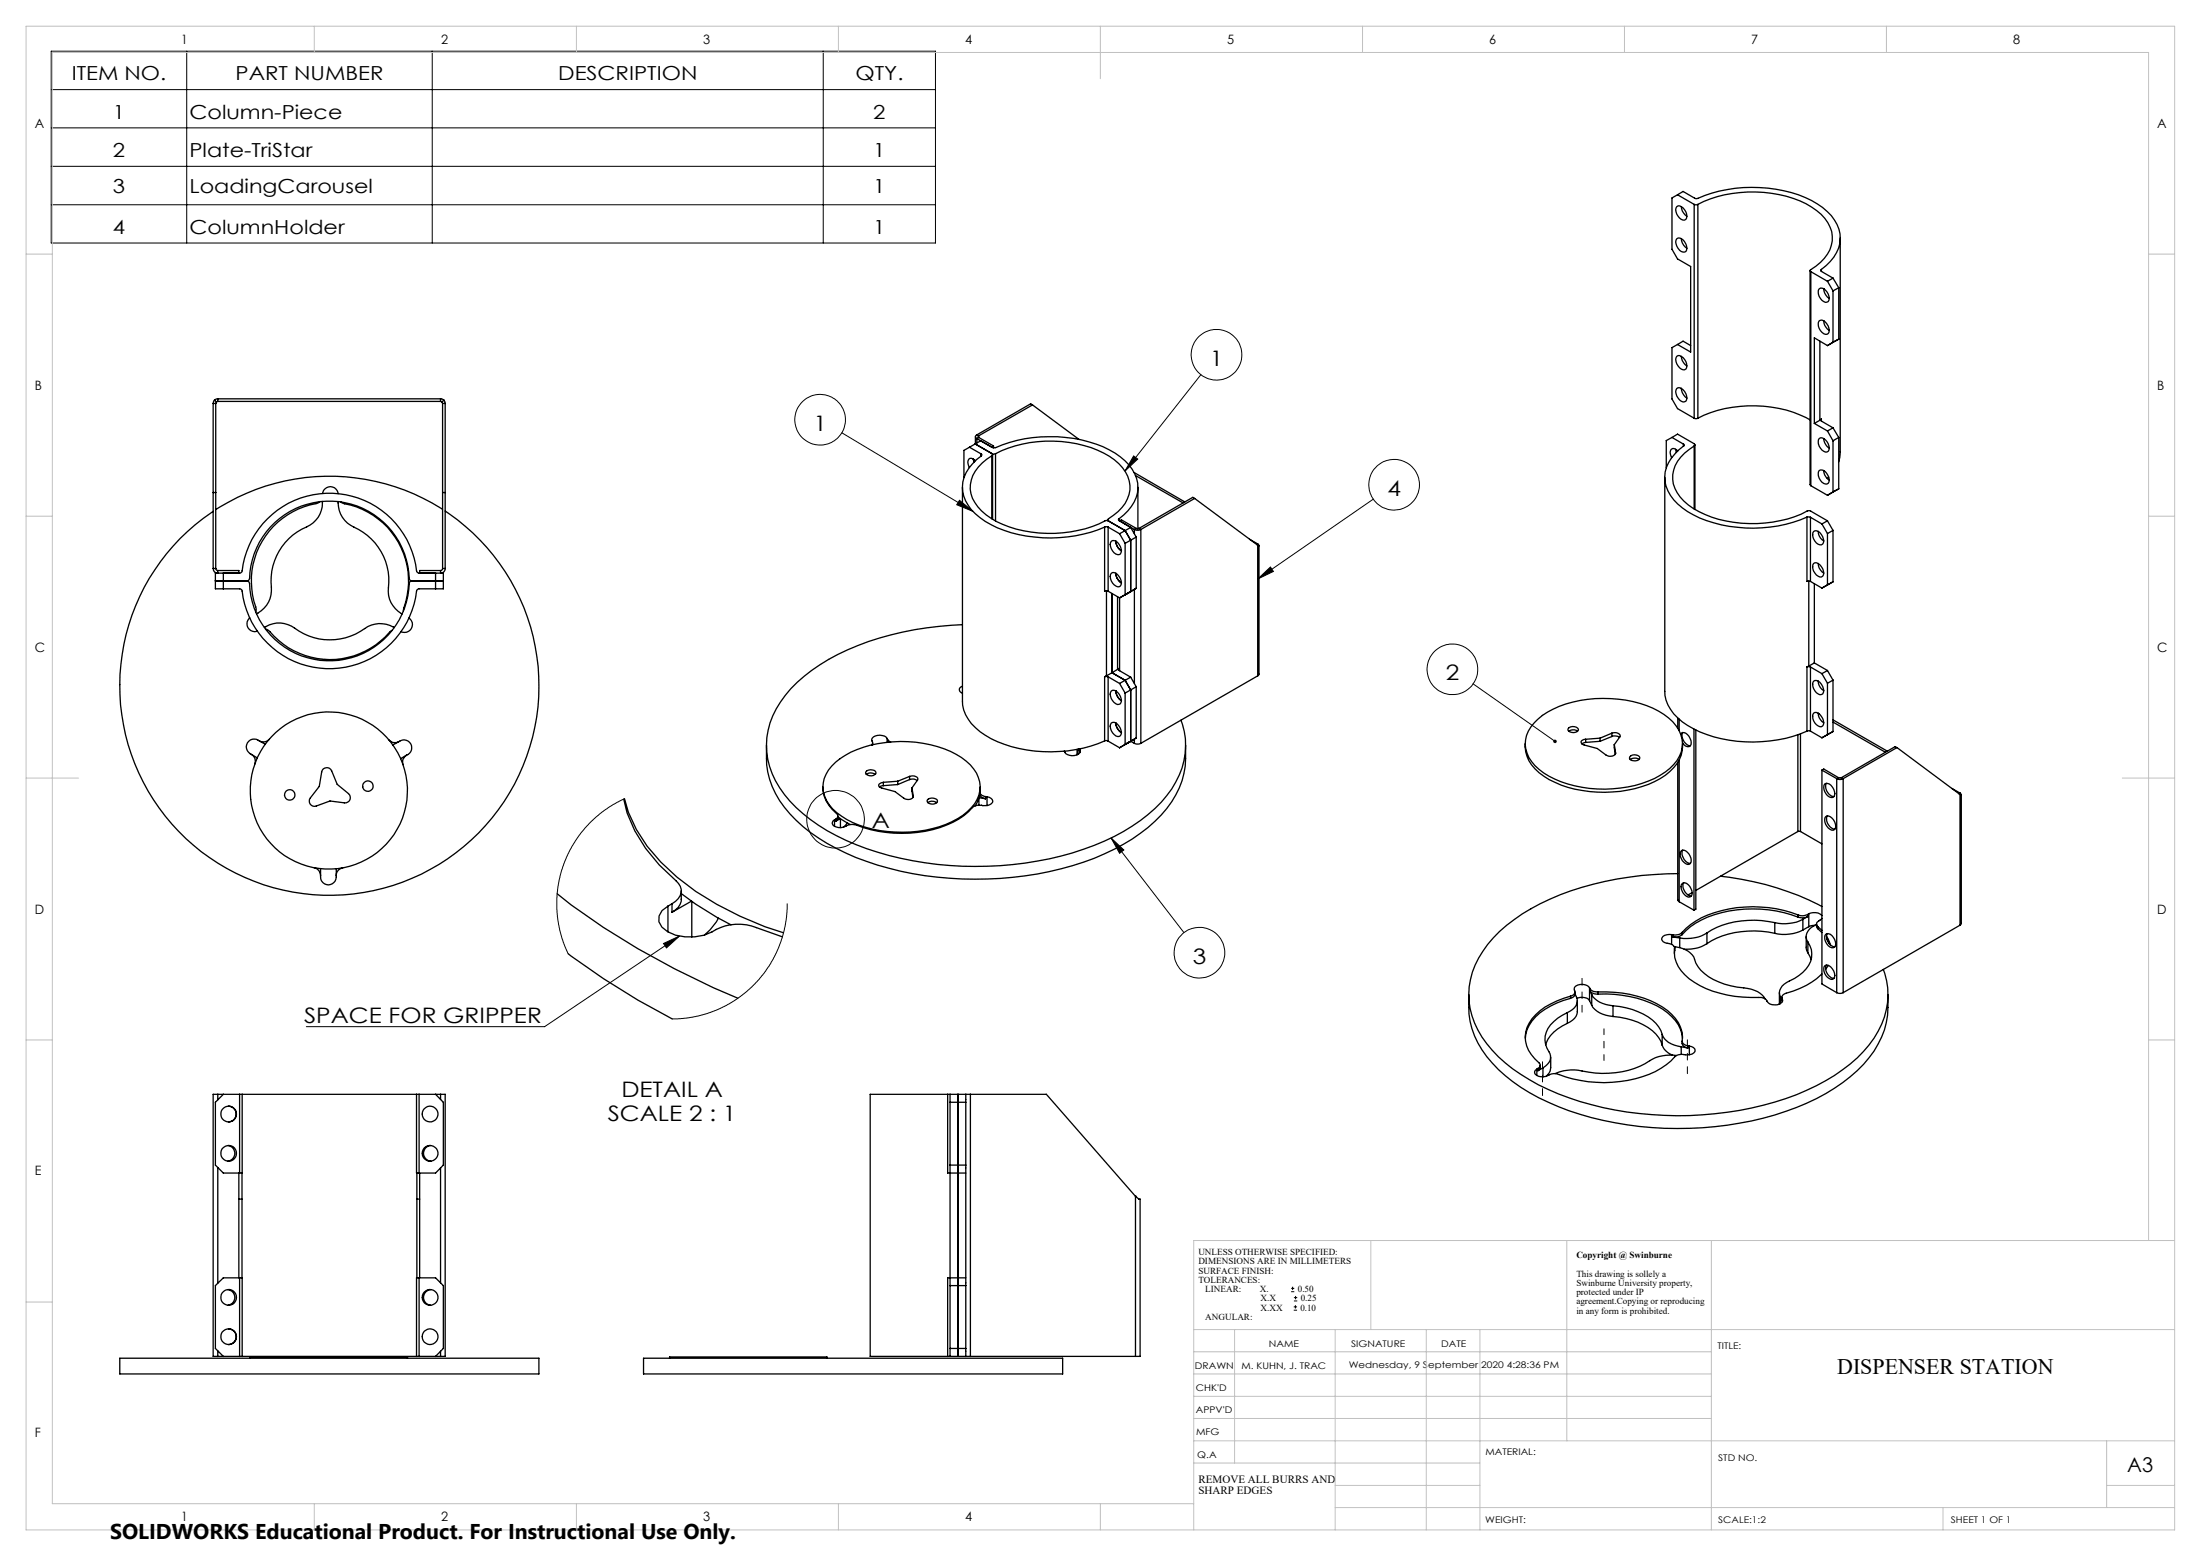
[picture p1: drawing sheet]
<svg xmlns="http://www.w3.org/2000/svg" width="420mm" height="297mm" viewBox="0 0 420 297" stroke-linecap="round" stroke-linejoin="round" font-family="sans-serif">
<g fill="none" stroke="#000" stroke-width=".19">
<path d="M9.8 9.8h168.7v36.6h-168.7zM9.8 17.1h168.7M35.6 9.8v36.6M82.5 9.8v36.6M157.1 9.8v36.6M9.8 24.4h168.7M9.8 31.7h168.7M9.8 39.1h168.7M229.2 71.5l-14.5 18.4M160.7 82.6l25 15M183.1 95.5l2.6 2.1-3.1-1.3zM216.3 87l.8 .6-2.4 2.3z"/>
<path d="M262 95.3l-22 15.2M240 110.5l2.4-2.3 .6 .9zM281.1 130.5l15.6 11M119.2 152.5l-2.2 1.1-1.7 1.1-2.1 1.7-1.5 1.5-1.1 1.5-1.5 2.2-1.5 3.2-.7 2.4-.4 2-.2 2.2v2.2l.5 4 .7 2.3 .9 2.2M212 159.9l13.9 18.1M212 159.9l2.5 2.3-.9 .7zM129.6 178.7l-25.7 17.3h-45.4M150.2 172.5l-.1 2.4-.3 1.9-.5 2.2-.7 1.9-1.8 3.5-1.3 1.7-1.5 1.7-1.5 1.5-1.8 1.3-1.6 1.1-2.4 1.1-1.8 .7-2.8 .7-2.2 .2-1.6 .1M126.6 180.1l3-1.4-2.4 2.2zM246.4 246.6h.6M246.4 245.9h.6M246.7 245.6v.6"/>
<path d="M246.9 250.1h.6M246.9 249.4h.6M246.9 248.3h.6M246.9 247.7h.6M247.2 249.1v.7M247.2 247.4v.6"/>
<circle cx="232.1" cy="67.7" r="4.8"/>
<circle cx="156.5" cy="80.1" r="4.8"/>
<circle cx="266" cy="92.5" r="4.8"/>
<circle cx="277.1" cy="127.7" r="4.8"/>
<circle cx="159.5" cy="156.4" r="5.5"/>
<circle cx="228.9" cy="181.8" r="4.8"/>
</g>
<path d="M306.1 196.4v6" fill="none" stroke="#000" stroke-width=".19" stroke-dasharray="15.2 1.3 1.3 1.3" stroke-dashoffset="14.1"/>
<path d="M301.9 186.7v6.5M322 198.5v6.4M294.3 202.7v6.4" fill="none" stroke="#000" stroke-width=".19" stroke-dasharray="15.2 1.3 1.3 1.3" stroke-dashoffset="13.9"/>
<g fill="none" stroke="#c0c0c0" stroke-width=".19">
<path d="M5 5h410v287h-410zM60 5v5M110 5v5M160 5v5M210 5v10M260 5v5M310 5v5M360 5v5M5 48.5h5M410 48.5h5M5 98.5h5M410 98.5h5"/>
<path d="M5 148.5h10M405 148.5h10M5 198.5h5M410 198.5h5M261.6 236.8v17M299 236.8v38.2M326.6 236.8v55.2M410 236.8v-226.8h-400v277h217.8M415 236.8h-187.2v55.2M5 248.5h5M227.8 253.8h187.2M227.8 258h98.8"/>
<path d="M235.6 253.8v25.5M254.8 253.8v38.2M272.2 253.8v38.2M282.4 253.8v38.2M227.8 270.8h98.8M227.8 266.5h98.8M227.8 262.3h98.8M227.8 279.3h54.6M227.8 275h187.2M402 275v12.8M60 287v5M110 287v5"/>
<path d="M160 287v5M210 287v5M254.8 287.8h160.2M254.8 283.5h27.6M370.8 287.8v4.2M402 283.5h13"/>
</g>
<g fill="#000">
<path d="M126.6 180.1l3-1.4-2.4 2.2z"/>
<path d="M216.3 87l.8 .6-2.4 2.3zM183.1 95.5l2.6 2.1-3.1-1.3zM240 110.5l2.4-2.3 .6 .9zM212 159.9l2.5 2.3-.9 .7zM296.5 141.2a.34 .34 0 0 0 0 .5 .34 .34 0 0 0 .5 0l-.3-.2 .3 .2a.35 .35 0 0 0 0-.4 .35 .35 0 0 0-.5-.1z"/>
</g>
<g fill="none" stroke="#000" stroke-width=".25">
<path d="M320 39.4a1.33 1.33 0 0 1 1.7 1 1.21 1.21 0 0 1-.2 1.6 1.9 1.9 0 0 1-1.5-2.6zM320.1 37.2l1.1-.7 2.5 1.4a27.1 27.1 0 0 1 22 .4 9.2 9.2 0 0 1 5.4 6.4 7.4 7.4 0 0 1-3.5 6.7M320.1 37.2l-1 .6v9.8l1 1.8 2.5 1.5v16.3l-2.5-1.4M320.1 37.2l3.2 1.8M320.8 39.4a2.37 2.37 0 0 0 1.1 1.9M323.3 39h.7M323.3 39v40.8M324 39a24.1 24.1 0 0 1 20.7-.1 9.1 9.1 0 0 1 4.8 5.3 6.4 6.4 0 0 1-3 6.6l-1.1 .7 .1 .4M324 39v40.8M320 45.6a1.27 1.27 0 0 1 1.7 1 1.55 1.55 0 0 1 0 1.4 1.3 1.3 0 0 1-1.7-1 1.26 1.26 0 0 1 0-1.4zM320.8 45.5a2.37 2.37 0 0 0 1.1 1.9M345.4 51.6v40.9l.1 .2"/>
<path d="M345.5 51.9v40.8M345.5 51.9l3.2 1.8M347.1 55.1a1.01 1.01 0 0 1 1.5 .6 1.24 1.24 0 0 1 0 2 1.85 1.85 0 0 1-1.5-2.6zM347.6 51.4l-.1 .4 2.3 1.3M347.6 51.4v.4M348 55.1a2.22 2.22 0 0 0 1.1 1.9M348.7 53.7l1.1 1.8M349.8 55.5v9.8M349.8 53.1l-1.1 .6M349.8 53.1l1.1 1.8M350.9 54.9l-1.1 .6M350.9 54.9v9.8l-1.1 .6"/>
<path d="M351.2 45.4v41l-.3 1.7M40.7 77v31.5M40.7 77h.5M40.9 76.4l-.2 .6M40.9 76.4l.4 .3M41.2 77v31.5M41.3 76.7l-.1 .3M41.6 76.6l-.3 .1M41.6 76.1l-.7 .3M41.6 76.1v.5M41.6 76.1h42.5M41.6 76.6h42.5"/>
<path d="M84.1 76.6l.2 .1M84.1 76.1l.6 .3M84.1 76.1v.5M84.3 76.7l.2 .3M84.5 77h.4M84.5 77v31.5M84.7 76.4l.2 .6M84.7 76.4l-.4 .3M84.9 77v31.5M197 77.3l8.9 6.6M197 77.3l-10.2 5.9M197 77.3l-.3-.2-10.3 5.9"/>
<path d="M320 74.2a1.27 1.27 0 0 1 1.7 .9 1.53 1.53 0 0 1 0 1.5 1.31 1.31 0 0 1-1.7-1 1.31 1.31 0 0 1 0-1.4zM320 68a1.33 1.33 0 0 1 1.7 1 1.21 1.21 0 0 1-.2 1.6 1.9 1.9 0 0 1-1.5-2.6zM320.1 65.8l-1 .6v9.8l1 1.8 3.2 1.8M320.1 65.8l1.1-.7 1.4 .9M320.8 68a2.37 2.37 0 0 0 1.1 1.8M320.8 74.1a2.49 2.49 0 0 0 1.1 1.9M323.3 79.8l.3 .1 .4-.1M324 79.8a23.9 23.9 0 0 1 21.4 .3M347.1 61.2a1.31 1.31 0 0 1 1.8 1 1.12 1.12 0 0 1-.3 1.6 1.87 1.87 0 0 1-1.5-2.6zM347.3 65.1v15.1M348 61.2a2.12 2.12 0 0 0 1.1 1.9M349.8 65.3l-1.1 .7-2.5-1.5v16.3"/>
<path d="M40.7 94h.5M51 99a16.8 16.8 0 0 1 17.5-3.9 16.8 16.8 0 0 1 11.1 14.1l.3 .2h4.7v3h-4.7l-.3 .2a16.8 16.8 0 0 1-16.8 15 16.8 16.8 0 0 1-16.7-15l-.3-.2h-4.7v-3h4.7l.3-.2a17.6 17.6 0 0 1 4.9-10.2zM61.1 95.7l-.1 .1a3.2 3.2 0 0 1-1.8 .6 15.1 15.1 0 0 0-10.3 19.9l-.1 .5M61.5 95.7a5.2 5.2 0 0 1-3.9 5.3 11.5 11.5 0 0 0-5.8 11.8 5 5 0 0 1-2.9 4.4M61.6 94.2a1.49 1.49 0 0 1 1.5-1.3 1.49 1.49 0 0 1 1.4 1.3M64.5 95.7a5.1 5.1 0 0 0 3 4.9 11.4 11.4 0 0 1 6.6 12.3 5.1 5.1 0 0 0 2.6 4.3M65.1 95.8a3 3 0 0 0 1.8 .6 15.2 15.2 0 0 1 10.1 20.1v.1M84.5 97.2a40.1 40.1 0 0 0-43.3 .1M84.5 94h.4M84.9 97.5a40 40 0 0 1 8.1 59.7 40 40 0 0 1-60.2 .1 40 40 0 0 1 7.9-59.7M183.7 93v40.8a8.1 8.1 0 0 0 4.3 6.5 25.8 25.8 0 0 0 18.7 2.5l4.1-1.4M185 85.4l2.2 1.2"/>
<path d="M185 85.4l-1.1 .6v5.2M185.7 87.6l.1 .6zM186.1 84.7l1-.6 2.2 1.3 .5 .1a27 27 0 0 1 21.9 .4 9.2 9.2 0 0 1 5.4 6.3 7.4 7.4 0 0 1-3.6 6.8M186.1 84.7l3.2 1.9M186.1 84.7l-1.1 .7M186.1 87.9a.74 .74 0 0 0-1.4 0v.3l.3 1M186.1 83.4v1.3M186.4 83a.36 .36 0 0 0-.3 .4 .36 .36 0 0 0 .3 .3M186.4 83.7l2.8 1.6 .4-.2M186.4 83l.4 .2M186.4 83.7v.9M186.8 83.2l-.1 .1 .1 .2"/>
<path d="M186.8 83.5l-.4 .2M186.8 83.5l2.8 1.6M186.8 83.2v.3M187.2 86.6l.2 .3a11.2 11.2 0 0 0-3.4 4.2 6.5 6.5 0 0 0 2.1 7 20.8 20.8 0 0 0 12.9 4.6 26.3 26.3 0 0 0 11.8-2.1M187.2 86.6v.4M189.3 87a7.3 7.3 0 0 0-4.2 6.4 7.6 7.6 0 0 0 4 5.5 23.8 23.8 0 0 0 20.6 1.1l1.4-.7 .4 .1M189.3 86.6l.1 .1-.1 .3M189.3 86.6h.7M189.3 87v12M189.4 86.8v12.3M189.6 85.1v.4M190 86.6a23.6 23.6 0 0 1 21.7 .5 7.1 7.1 0 0 1 3.9 6.4 8.1 8.1 0 0 1-4.2 5.6l.1 .3"/>
<path d="M190 86.6v12.8M211.4 99.2v.2M211.5 99.4l3.2 1.9 1.1 1.8v9.8M213.5 99l-.1 .1 .1 .2 2.3 1.4M213.5 99v.4M216.4 90.2l9.7 5.6M216.7 90.8l9 5.2M217.1 93v7.9M228 95.1l12 9M228 95.1l-10.3 6M228 95.1l-.4-.2-10.3 6M317.7 91.1v40.9a8.1 8.1 0 0 0 4.3 6.5 25.8 25.8 0 0 0 18.7 2.4l4.1-1.3"/>
<path d="M319.1 83.5l1-.6 3.2 1.8 .1 .1-.1 .3M319.1 83.5l2.1 1.3M319.1 83.5l-1.1 .6v5.2M319.8 85.8l.1 .5M320.1 86.1a.78 .78 0 0 0-1-.4 .78 .78 0 0 0-.3 1.1l.2 .5M321.2 84.8l.2 .2a11.2 11.2 0 0 0-3.4 4.2 6.5 6.5 0 0 0 2.1 7 20.8 20.8 0 0 0 13 4.6 25.7 25.7 0 0 0 11.7-2.1M321.2 84.8v.4M323.3 85.1a7.9 7.9 0 0 0-4.1 5.5 7.1 7.1 0 0 0 3.9 6.4 23.6 23.6 0 0 0 21.7 .5h.6l3.3 1.9M323.3 85.1v12.1M323.4 84.9v12.4M344.8 98.7h.7M344.8 98.7v12.3h.7"/>
<path d="M345.5 98.7l2.2 1.3M345.5 98.7v12.3M345.5 92.7l3.2 1.8 1.1-.6M346.2 80.8l2.5 1.5M347.1 89.8a1.3 1.3 0 0 1 1.8 1 1.09 1.09 0 0 1-.3 1.6 1.87 1.87 0 0 1-1.5-2.6zM347.1 83.7a1.31 1.31 0 0 1 1.8 1 1.12 1.12 0 0 1-.3 1.6 1.9 1.9 0 0 1-1.5-2.6zM347.3 80.2l-1.1 .6M347.6 80l-.3 .2M347.6 80l-.1 .4 2.3 1.3M347.6 80v.4M348 83.7a2.22 2.22 0 0 0 1.1 1.8M348 89.8a2.12 2.12 0 0 0 1.1 1.8"/>
<path d="M348.7 99.4l-1 .6M348.7 99.4l1.1 1.8M348.7 82.3l1.1 1.8M349 91l-.3 .3M349.8 84.1v9.8M349.8 81.7l-1.1 .6M349.8 81.7l1.1 1.8M350.9 83.5v9.8l-1.1 .6M350.9 83.5l-1.1 .6M40.7 108.5a.85 .85 0 0 0 .9 .9v-.5M40.7 108.5h.5M41.1 110.9h6"/>
<path d="M41.2 108.5l.1 .3 .3 .1M41.6 108.9h4v.5M42.6 109.4v3M47.1 110.9l.4 .2a15.7 15.7 0 0 0 7.9 13.1 15.3 15.3 0 0 0 22.8-13.1l.4-.2M47.1 110.9l.4-.2a15.7 15.7 0 0 1 7.9-13.1 15.3 15.3 0 0 1 22.8 13.1l.4 .2M47.7 117.9a1.48 1.48 0 0 0-.4 1.9 1.48 1.48 0 0 0 1.8 .7M50.4 119.8a4.9 4.9 0 0 1 5.8 .1 11.4 11.4 0 0 0 14-.3 5.1 5.1 0 0 1 5 .2M78 118a1.51 1.51 0 0 1 .5 2 1.51 1.51 0 0 1-2 .6M78.6 110.9h6M83.1 109.4v3M84.1 108.9h-4v.5M84.5 108.5l-.2 .3-.2 .1"/>
<path d="M84.5 108.5h.4M84.9 108.5a.85 .85 0 0 1-.8 .9v-.5M183.7 119.2a57.1 57.1 0 0 0-25.6 6.7 24.8 24.8 0 0 0-10.6 10.7 14.2 14.2 0 0 0 2.2 15.1 33.9 33.9 0 0 0 15.7 10.3 65.6 65.6 0 0 0 43.4-.6 31.5 31.5 0 0 0 14.8-10.8 14.1 14.1 0 0 0 1.8-13.1M210.8 100.6h.7M210.8 100.6v12.3h.7M211.1 112.8v16.2M211.5 100.6l2.1 1.3M211.5 112.9l2.1 1.2M211.5 100.6v12.3M212.1 103.3a1.01 1.01 0 0 1 1.4 .6 1.25 1.25 0 0 1 0 2 1.85 1.85 0 0 1-1.4-2.6zM212.1 109.4a1.31 1.31 0 0 1 1.7 1 1.12 1.12 0 0 1-.3 1.6 1.87 1.87 0 0 1-1.4-2.6zM212.2 113.3v15.1"/>
<path d="M212.9 103.3a2.12 2.12 0 0 0 1.1 1.8 2.12 2.12 0 0 1-1.1-1.8zM212.9 109.4a2.12 2.12 0 0 0 1.1 1.9 2.28 2.28 0 0 1-1.1-1.9zM213.3 113.9v13.9M213.6 114.1v13.9M213.6 101.9l1.1 1.8M214.7 103.7v9.8M215.8 100.7l-2.2 1.2M215.8 112.9l-2.2 1.2M215.8 100.7l1 1.8M216.5 101.1l.4 .1 .8-.1M216.5 101.1v.8M216.5 112.5v18"/>
<path d="M216.8 100.9h.5M216.8 100.9l-.3 .2M216.8 100.9l-2.8-1.7-.4 .2 2.9 1.7M216.8 102.5l-2.1 1.2M216.8 102.5v9.8l-1 .6M217.3 100.9l.4 .2M217.7 101.1v40.8M238.4 102.9l1.6 .9M239.9 104l.2 .1M240 104.1l.2 .1M240 103.8l.2 .4M240 104.1v24.9"/>
<path d="M240 103.8l-.2 .1M240.2 104.2v24.6l-.2 .2M345.2 110.9v16.2M346.1 101.5a1.01 1.01 0 0 1 1.5 .5 1.25 1.25 0 0 1 0 2 1.85 1.85 0 0 1-1.5-2.5zM346.1 107.6a1.31 1.31 0 0 1 1.7 .9 1.12 1.12 0 0 1-.2 1.6 1.9 1.9 0 0 1-1.5-2.5zM346.2 111.4v15.1M347 101.4a2.12 2.12 0 0 0 1 1.9M347 107.6a2.12 2.12 0 0 0 1 1.8M347.7 100l1 1.8M348.7 101.8v9.9M349.8 101.2l-1.1 .6M349.8 101.2v9.9l-2.1 1.2-2.2-1.3"/>
<path d="M50.7 120.1l.4 .1a15.5 15.5 0 0 0 16.4 5 16.3 16.3 0 0 0 7.2-4.8l.2-.1M183.7 130.9a.69 .69 0 0 0-.6 .7 .69 .69 0 0 0 .6 .7M210.8 129.2h.7M210.8 129.2v12.2M211.1 129l-.3 .2M211.5 129.2v12.3M211.5 129.2l2.1 1.3M212.1 138a1.31 1.31 0 0 1 1.7 1 1.12 1.12 0 0 1-.3 1.6 1.87 1.87 0 0 1-1.4-2.6zM212.1 131.9a1.01 1.01 0 0 1 1.4 .6 1.24 1.24 0 0 1 0 1.9 1.85 1.85 0 0 1-1.4-2.5zM212.2 128.4l2.5 1.5 1.1 1.8v9.8M212.2 128.4l-1.1 .6M212.9 131.9a2.22 2.22 0 0 0 1.1 1.8"/>
<path d="M212.9 138a2.12 2.12 0 0 0 1.1 1.8M213.3 127.8l-1.1 .6M213.5 127.6l-.2 .2M213.5 127.6l-.1 .2 .2 .2 2.2 1.3M213.5 127.6v.3M213.6 130.5l1.1 1.8M214.7 132.3v9.8M215.8 129.3l-2.2 1.2M215.8 129.3l1 1.8M216.8 131.1l-2.1 1.2M216.8 131.1v9.8l-1 .6M240 129l-22.3 12.9"/>
<path d="M293.5 137.3a19.5 19.5 0 0 1 13.8-4 17.9 17.9 0 0 1 11.9 4.5 5.7 5.7 0 0 1-.6 8.9 19.6 19.6 0 0 1-12.3 3.9 20.1 20.1 0 0 1-12.6-3.7 5.9 5.9 0 0 1-2.1-7.3l.5-.9zM299.3 139.6l.1-.1a1.53 1.53 0 0 1 1.6 .1M299.4 138.9a1.34 1.34 0 0 1 1.8 .3 1.17 1.17 0 0 1-2 .1zM307.6 139.9h.9a.62 .62 0 0 1 .6 .7l-1.1 1.5M307.6 139.9l-2.3 1M307.6 139.9v.7M320.1 137.1v1.9M320.4 137.3v2.1M321.1 139.8a1.96 1.96 0 0 0 1.5 2.5M323.3 139.2v34.5M323.6 139.3v34.2l-.3 .2M344.8 127.3h.7"/>
<path d="M344.8 139.6h.7M344.8 127.3v12.3M345.2 127.1l-.4 .2M345.5 127.3v12.3M345.5 127.3l2.2 1.3M346.1 136.1a1.31 1.31 0 0 1 1.7 1 1.12 1.12 0 0 1-.2 1.6 1.87 1.87 0 0 1-1.5-2.6zM346.1 130a1.01 1.01 0 0 1 1.5 .6 1.25 1.25 0 0 1 0 2 1.85 1.85 0 0 1-1.5-2.6zM346.2 126.5l-1 .6M346.2 126.5l2.5 1.5M347 130a2.12 2.12 0 0 0 1 1.8M347.2 136.3l-.2-.2a2.12 2.12 0 0 0 1 1.9M347.7 128.6l1 1.8"/>
<path d="M348.7 130.4v9.8M348.7 128l-1 .6M348.7 128l1.1 1.8M349.8 137.4l10.3 6M349.8 137.8l10 5.8M349.8 129.8v9.8l-2.1 1.2-2.2-1.2M349.8 129.8l-1.1 .6M48 144a1.47 1.47 0 0 1 .6 1.8M48 144l1.1 .7M49.5 141.4a1.52 1.52 0 0 0-2.3 .4 1.52 1.52 0 0 0 .8 2.2M49.5 141.4l1.1 .7M51.4 141.1a1.55 1.55 0 0 1-1.9 .3"/>
<path d="M61.7 146.8a1.01 1.01 0 0 1 1.6 .3l1 2.6 2.2 1.8a1 1 0 0 1 .3 1.2 1 1 0 0 1-1.1 .5l-2.7-.3-2.6 .9a.99 .99 0 0 1-1.2-.3 .99 .99 0 0 1 0-1.2l1.7-2.2 .5-2.7zM74.2 141.2a1.5 1.5 0 0 0 1.9 .4M76.1 141.6a1.51 1.51 0 0 1 2.3 .4 1.51 1.51 0 0 1-.8 2.1M76.1 141.6l-1.1 .6M77.6 144.1a1.47 1.47 0 0 0-.7 1.8M77.6 144.1l-1.2 .7M119 152.5a25.2 25.2 0 0 0 6.8 12.6l3.2 3a2.36 2.36 0 0 1-.1 3.9l-.7 .5M119.2 152.5a25.6 25.6 0 0 0 6.9 12 56 56 0 0 0 23.4 13.5M146.3 142.3a16.7 16.7 0 0 0 5.6 14.3 40.4 40.4 0 0 0 17.8 9.1 66.3 66.3 0 0 0 39.1-1.9 33.4 33.4 0 0 0 13.8-9.5 16 16 0 0 0 3.6-12M157 150.2a6.8 6.8 0 0 0 2.8 5.3v.5l-.3 .4M158.7 146.2a17.5 17.5 0 0 1 11.7-4.6 21.8 21.8 0 0 1 13.1 3 6.6 6.6 0 0 1 3.5 6.3 8.6 8.6 0 0 1-5.3 5.9 23.8 23.8 0 0 1-20.1-.4 7.7 7.7 0 0 1-4.6-6.1 5.7 5.7 0 0 1 1.7-4.1zM159.2 156.5v1.2"/>
<path d="M159.5 156.4l-.3 .1M159.5 156.4v.4M159.9 155.9l2.3 1.5M159.9 155.7l-.1 .7-.3 .4M160.4 156.2l-.9 .6M160.4 156.3v1.7M161.6 157.1l-.6 .8M165.3 147.8l.1-.1a1.45 1.45 0 0 1 1.6 .1M165.4 147.1a1.32 1.32 0 0 1 1.7 .3 .9 .9 0 0 1-1.2 .7 .59 .59 0 0 1-.7-.7zM166.5 141.8v.4M166.5 142.1h.1M168.6 149.3l-.4 .1a.51 .51 0 0 0-.4 .8l.2 .1a7.4 7.4 0 0 1 4.7 2.2l.6 .1a.87 .87 0 0 0 1-.6"/>
<path d="M168.6 150l-.8 .2M168.6 149.3v.7M169.3 141a1.89 1.89 0 0 0-3 .1l.2 .6-.2 .5M169.3 141l.1 .1M169.3 141v.7M169.4 141.1l.6 .5M169.4 141.1v.6M171.3 149.1l-2.7 .2M171.3 149.1v.7M171.3 149.8l-2.7 .2M173.6 148.2l.9-.1a.59 .59 0 0 1 .6 .8l-1.1 1.5M173.6 148.8l.9-.1 .5 .3"/>
<path d="M173.6 148.2l-2.3 .9M173.6 148.2v.6M173.6 148.8l-2.3 1M174 150.4l.3 1.6M174 150.4l.2 1.8M174.3 152v.1M176.9 152.7a1.26 1.26 0 0 1 2 .2 1.12 1.12 0 0 1-2 .1zM177.1 153.2a1.4 1.4 0 0 1 1.7 0M186.8 152.4v1.3M186.8 152.3l1.3 .2M187 151.6l-.2 .8-.7 1.4M187 151.6a1.16 1.16 0 0 0 1.1 .9"/>
<path d="M187 151.2v.4M187 150.2v.9a1.11 1.11 0 0 0 1.1 .9M188.1 152l.2 .1M188.1 152v.5M188.3 152.1a1.02 1.02 0 0 1 1.1 1 2.14 2.14 0 0 1-2.4 .6l-1.2 .2a15.2 15.2 0 0 1-9.2 4.8 25.8 25.8 0 0 1-13.6-1.3 2.95 2.95 0 0 0-2 .5 1.82 1.82 0 0 1-2.2-.7l.2-.5 .2-.2M188.3 152.1v1.7M205.5 143v1.1M205.7 143v1M205.8 143l.2 .4M206 142.9v.5M206 143l.1 .2M206.1 143.2a.74 .74 0 0 1-.6 .9 1.72 1.72 0 0 1-2.4-.7"/>
<path d="M206.1 143.2v.4M210.8 141.4l.7 .1M211.5 141.5l2.1 1.2 1.1-.6M215.8 141.5l.7 .4M215.8 141.5l-1.1 .6M216.5 141.9l.4 .1 .8-.1M216.5 141.1v.8M291 142a6.7 6.7 0 0 0 3.6 6.2 21.8 21.8 0 0 0 14.6 2.9 17.4 17.4 0 0 0 9.4-3.8 6.3 6.3 0 0 0 2.5-5.3M302.6 141.1h-.3a.53 .53 0 0 0-.6 .6 .53 .53 0 0 0 .6 .5l2.5 .7 1.7 1.2a1.17 1.17 0 0 0 1.8-.4M302.6 141.7l-.8 .3M302.6 141.1v.6M305.3 140.9l-2.7 .2"/>
<path d="M305.3 140.9v.6M305.3 141.5l-2.7 .2M307.6 140.6l.9-.1 .5 .3M307.6 140.6l-2.3 .9M308 142.1l.3 1.6M308 142.1l.2 1.9M308.3 143.7v.1M311.1 145v-.1a1.53 1.53 0 0 1 1.7 .1M311.1 144.3a1.24 1.24 0 0 1 1.8 .3 1.14 1.14 0 0 1-2 .1zM320.1 145.5v26.3l.3 .3M320.4 145.1v27M320.7 140.1a.75 .75 0 0 1 1.3 .1 1.73 1.73 0 0 1 .5 2.2 .98 .98 0 0 1-1.4-.6"/>
<path d="M343.1 158.7h.5M343.1 158.7l-19.5 11.3M343.1 140.3v18.4M343.6 158.7l4.1 2.4M343.6 140v18.7M347.7 147l2.8 1.6M347.7 147l.3-.2 2.8 1.6M347.7 147v40.8l2.8 1.7M348.2 149.6a1.3 1.3 0 0 1 1.7 1.1 1.09 1.09 0 0 1-.2 1.5 1.87 1.87 0 0 1-1.5-2.6zM348.4 155.9a1.31 1.31 0 0 1 1.7 1 1.12 1.12 0 0 1-.3 1.6 1.9 1.9 0 0 1-1.4-2.6zM348.5 149.5a1.91 1.91 0 0 0 1.5 2.5M348.7 155.7a1.89 1.89 0 0 0 1.4 2.6"/>
<path d="M350.5 148.6a1.17 1.17 0 0 0 1.2 0M350.5 148.6v40.9M350.8 148.4h.6M350.8 148.4l-.3 .2M351.4 148.4l.3 .2M351.7 148.6v40.9M362 142.7l12 9M362 142.7l-10.3 5.9M362 142.7l-.4-.2-10.2 5.9M372.5 150.5l1.5 .9M373.9 151.6l.3 .1M374 151.7h.3"/>
<path d="M374 151.4l.3 .3M374 151.7v24.9M374 151.4l-.2 .1M374.3 151.7v24.7l-.3 .2M59.9 165.6a1.54 1.54 0 0 1 1.3 1.5M61.2 165.8a2.76 2.76 0 0 0 .4 2.6 1.51 1.51 0 0 0 1.6 .4 1.51 1.51 0 0 0 1-1.4v-1.6M65.4 165.7a1.47 1.47 0 0 0-1.2 1.4M106.3 170.6a144.7 144.7 0 0 0 34.5 19.9M127.5 173a2.58 2.58 0 0 0-1.8 2.4 2.58 2.58 0 0 0 1.7 2.4 9.3 9.3 0 0 0 9.3-.4 9.4 9.4 0 0 1 7.6-.3l5 1.7M127.5 173v4.9M128.2 172.5l-.7 .5M128.2 172.5v1.6"/>
<path d="M130 170.6l2.8 2 4 2.5 2.7 1.4M130 170a3.4 3.4 0 0 1-1.1 3.7l-.7 .4M131.9 172l-3.7 2.1M132 172.1v6.8M137.1 175.3l-1.6 2.2-1.1 1M319 178.4a1.44 1.44 0 0 0-1.9 .9 1.72 1.72 0 0 0 1.6 .9l.4 .1 .4 .4a6.3 6.3 0 0 0 2.8 6.1 21.3 21.3 0 0 0 13.5 3.6 1.68 1.68 0 0 1 1.6 1 1.84 1.84 0 0 0 2.8-.4l-.1-.3M319 178.4h.2M319 178.4v1.9M319.2 178.9l1.3 .1M319.2 178.4v.5M320.1 166.8a60.1 60.1 0 0 0-26.2 5.7 27.1 27.1 0 0 0-11.7 10.4 14.2 14.2 0 0 0 1.5 16.3 31.4 31.4 0 0 0 13.7 9.6 64.5 64.5 0 0 0 47.4-.7 30.6 30.6 0 0 0 12.8-9.9 14.1 14.1 0 0 0 1.8-13.2M320.4 172.1l2.9 1.6"/>
<path d="M320.5 179v1.9M320.8 162.4a1.29 1.29 0 0 1 1.7 1 1.16 1.16 0 0 1-.2 1.6 1.83 1.83 0 0 1-1.5-2.6zM321 168.7a1.23 1.23 0 0 1 1.7 .9 .9 .9 0 0 1 .3 1 .9 .9 0 0 1-.8 .6 1.97 1.97 0 0 1-1.2-2.5zM321 178a1.96 1.96 0 0 1-1.8 .4M321 178.4a2.27 2.27 0 0 1-1.8 .5M321 178v.4M321.1 162.3a1.99 1.99 0 0 0 1.5 2.5M321.3 168.5a1.96 1.96 0 0 0 1.5 2.5M322.9 170.4l-.8 .4M325.7 178.1a7.4 7.4 0 0 1-5.2 .9M325.7 178.1v2M328.3 167.2a54 54 0 0 1 19.4 5.8"/>
<path d="M338.7 176.1a17.4 17.4 0 0 0-13 2M338.7 178.1a17.4 17.4 0 0 0-13 2M338.7 176.1v2M343.1 174.6a24.2 24.2 0 0 0-18.4 .6 12.1 12.1 0 0 0-3.7 2.8M343.1 175a24.2 24.2 0 0 0-18.4 .6 10.8 10.8 0 0 0-3.7 2.8M343.1 174.6v.4M344 175.5a7.9 7.9 0 0 1-5.3 .6M344 177.5a7.9 7.9 0 0 1-5.3 .6M344 175.5v2M344.7 178.8v2.2l.3 .9M345 174.6a2.25 2.25 0 0 1-1.9 0M345 179.8a4.2 4.2 0 0 1-1 5.8 11.5 11.5 0 0 1-3.1 1.9 2.21 2.21 0 0 0-1.2 2.7"/>
<path d="M345 174.9a2.45 2.45 0 0 1-1.9 .1M345 174.6v.3M345 179.8v2.1M345 174.9l-1 .6M345.2 174.4a2.24 2.24 0 0 1 2.5 .4M345.2 174.4v2.5M345.2 174.4l-.2 .2M345.2 176.9l-1.2 .6M346.3 176.6l-1.1 .3M346.6 176.4a2.55 2.55 0 0 0-1.8 3l.2 .4M346.6 176.4l.1 .6 .2 .3M346.9 176.9l.8 .7"/>
<path d="M346.9 177.3l.8 .7M346.9 176.9v.4M347.7 175.3a1.87 1.87 0 0 0-1.1 1.2l.3 .4M348.4 178.4a1.01 1.01 0 0 1 1.4 .5 1.25 1.25 0 0 1 0 2 1.85 1.85 0 0 1-1.4-2.5zM348.5 178.7l.8 1.7M348.6 179.2l.5 .9M348.7 178.2a1.91 1.91 0 0 0 1.4 2.5M374 176.6l-22.3 12.9M108.4 182.1a139.1 139.1 0 0 0 19.9 12.4M280.3 189.9a16.7 16.7 0 0 0 5.6 14.2 40.4 40.4 0 0 0 17.8 9.2 66 66 0 0 0 39.1-1.9 31.5 31.5 0 0 0 14.8-10.8 16.2 16.2 0 0 0 2.7-10.7M299.1 193.3a7.5 7.5 0 0 0-4 3.7 4.4 4.4 0 0 0 .7 4.1 2.14 2.14 0 0 1-1.4 2.7M299.1 195.3a7 7 0 0 0-4.1 4.1"/>
<path d="M299.1 193.3v2M299.7 190.1a14.6 14.6 0 0 0-7.4 4.3 5.5 5.5 0 0 0 .6 7.7l.8 .7a.63 .63 0 0 1-.2 1.1M299.7 190.6a12.4 12.4 0 0 0-7.9 5.1l-.4 .8-.3 1.7M299.7 190.1v.5M300.5 189.4a.98 .98 0 0 1-.8 1.2M300.5 189.6a2.17 2.17 0 0 1-.9 3.4l-.5 .3M300.9 190.5h.2a2.03 2.03 0 0 1 2.2 .5M301 191v2.2a2.75 2.75 0 0 1-1.9 2.1M303.3 188.6a1.96 1.96 0 0 0-2.8-.1l-.1 .2a.89 .89 0 0 1-.7 1.4M303.3 188.6l.1 .1M303.3 188.6v2.4M303.3 191l.4 .9"/>
<path d="M303.4 188.7a1.54 1.54 0 0 0 1.5 .6M303.4 189.1a1.73 1.73 0 0 0 1.5 .7M303.4 189.1l.3 .8M303.4 188.7v.4M303.7 189.9a4.8 4.8 0 0 0 4.1 2.1M303.7 191.9a4.8 4.8 0 0 0 4.1 2.1M303.7 189.9v2M304.9 189.3a21 21 0 0 1 13.3 3.6 6.7 6.7 0 0 1 2.9 6.1l.2 .3 .8 .3M304.9 189.8a20.4 20.4 0 0 1 13.3 3.5 6.7 6.7 0 0 1 2.9 4.9M304.9 189.3v.5M307.8 192a13.1 13.1 0 0 1 8.2 3.3l.9 1.4 .3 .7M307.8 194a12.6 12.6 0 0 1 8.2 3.4l.9 1.4 .3 .7"/>
<path d="M307.8 192v2M317.2 197.4a4 4 0 0 0 3.6 2.4M317.2 199.5a3.3 3.3 0 0 0 2 1.9M317.2 197.4v2.1M319.5 180.7a4.1 4.1 0 0 1 4.1 3.1 8.8 8.8 0 0 0 5.5 4.1l2.4 .5 1.2 .2a4.8 4.8 0 0 1 4.1 2.1M319.5 180.9v1.1M320.8 199.8l1.3 .2M320.8 199.8v1.5M321 198.8a1.02 1.02 0 0 0 1.1 1.2M322.1 199.6l.3 .1M322.1 199.6v.4M322.4 199.7a.98 .98 0 0 1 1 1 2.74 2.74 0 0 1-2.6 .6l-.9 .2a15.5 15.5 0 0 1-9.3 4.7 26.6 26.6 0 0 1-13.8-1.3l-.5 .1a5.5 5.5 0 0 1-2.6 .5 .78 .78 0 0 1-.7-1.2l.3-.2"/>
<path d="M322.4 199.7v1.6M325.7 180.1l-.5 .3a7.5 7.5 0 0 1-3.8 .8M339.5 189.5v2.2M339.7 190.2l.3 .8M339.7 190.2v1.4M340 190.4v.6M340 190.6l.1 .1M340 190.6v.4M340.1 190.7v.5M345 181.9l.6 1.3M347.7 185.9a16.1 16.1 0 0 1-7.3 3.9l-.4 .5v.3M348.2 184.4a1.31 1.31 0 0 1 1.7 .9 1.12 1.12 0 0 1-.2 1.6 1.87 1.87 0 0 1-1.5-2.5z"/>
<path d="M348.5 184.2a1.94 1.94 0 0 0 1.5 2.6M348.9 184.3l-.5 .7M350.5 189.5l.4 .1 .8-.1M41.6 208.9h-.9v50h.9M41.6 208.9h4.1M41.6 208.9v1M42.6 208.9l-1.5 1.5v12l1.5 1.5h3.1M43.5 218.6a1.51 1.51 0 0 1 1.3 1.6 1.51 1.51 0 0 1-1.3 1.4M43.6 211.1a1.5 1.5 0 0 1 1.5 1.5 1.5 1.5 0 0 1-1.5 1.5M45.7 208.9h.5M45.7 208.9v15M46.2 208.9h33.3"/>
<path d="M46.2 208.9v15h-.5M79.5 208.9v15h.5M79.5 208.9h.5M80 208.9h4.1M80 208.9v15M82.2 218.6a1.5 1.5 0 0 0-1.4 1.6 1.5 1.5 0 0 0 1.4 1.4M83.1 208.9l1.5 1.5v12l-1.5 1.5h-3.1M84.1 208.9h.8v50h-.8M84.1 208.9v1M180.8 208.9h.5M180.8 208.9v15h3.5M180.8 208.9h-14.7v50h14.7"/>
<path d="M181.3 208.9h3M181.3 208.9v50M181.3 210.4h3M182.8 208.9v50M184.3 208.9h.9M184.3 208.9v50M185.2 208.9h14.5l17 19.4M185.2 208.9v50M293.3 204.1v1.2M293.5 203.9l-.2 .2M293.5 203.9v.5M293.9 203.3v.7l-.4 .4"/>
<path d="M294.4 203.8l-.9 .6M294.4 203.8v1.8M295.9 201.8v2a2.02 2.02 0 0 1-.9 1.7M319.9 201.5a7.9 7.9 0 0 0-6 1.5 18.1 18.1 0 0 1-12.7 1.3h-2.2l-2.2 .6M41.6 222.8v22.1M45.6 223.9v20M45.6 228.9h.6M46.2 223.9v20M79.6 228.9h.5M79.6 223.9v20M80.1 223.9v20M84.1 222.9v22"/>
<path d="M181.3 222.4h3M216.7 228.3l.6 .6h.3v30h-.9M216.7 228.3h.1M216.7 228.3v30.6M22.9 259.3h79.9v3h-79.9zM41.6 258.9h4.1M41.6 257.8v1.1M43.5 246.2a1.49 1.49 0 0 1 1.3 1.4 1.49 1.49 0 0 1-1.3 1.5M43.6 253.6a1.5 1.5 0 0 1 1.5 1.5 1.5 1.5 0 0 1-1.5 1.5M45.7 243.9h.5v15M45.7 258.9h.5M45.7 243.9v15"/>
<path d="M45.7 243.9h-3.1l-1.5 1.5v12l1.5 1.5M46.2 258.9h33.3M47.7 259.3v-.3h30.1v.3M79.5 258.9h.5M80 243.9h-.5v15M80 258.9h4.1M80 243.9v15M80 243.9h3.1l1.5 1.5v12l-1.5 1.5M82.2 246.2a1.49 1.49 0 0 0-1.4 1.4 1.49 1.49 0 0 0 1.4 1.5M84.1 257.9v1M122.8 259.3h80v3h-80zM127.8 259.3v-.3h30v.3"/>
<path d="M180.8 258.9h.5M181.3 258.9h3M181.3 257.4h3M181.3 245.4h3M184.3 258.9h.9M184.3 243.9h-3.5v15M185.2 258.9h31.5"/>
<circle cx="55.3" cy="151.7" r="1"/>
<circle cx="62.7" cy="150.9" r="15"/>
<circle cx="70.2" cy="150" r=".99"/>
<circle cx="43.6" cy="212.6" r="1.49"/>
<circle cx="82.1" cy="212.6" r="1.49"/>
<circle cx="43.6" cy="220.2" r="1.49"/>
<circle cx="82.1" cy="220.2" r="1.49"/>
<circle cx="43.6" cy="247.6" r="1.5"/>
<circle cx="43.6" cy="255.1" r="1.49"/>
<circle cx="82.1" cy="255.1" r="1.49"/>
<circle cx="82.1" cy="247.6" r="1.5"/>
</g>
<text font-size="4.2" x="350.6" y="262.3">DISPENSER STATION</text>
<g font-size="4.1">
<text x="230.9" y="69.8">1</text>
<text x="155.2" y="82.2">1</text>
<text x="264.8" y="94.6">4</text>
<text x="275.9" y="129.9">2</text>
<text x="166.4" y="158.1">A</text>
<text x="227.6" y="183.9">3</text>
<text x="58" y="195.3">SPACE FOR GRIPPER</text>
<text x="118.6" y="209.4">DETAIL A</text>
<text x="116" y="214">SCALE 2 : 1</text>
<text x="21" y="293.7">SOLIDWORKS Educational Product. For Instructional Use Only.</text>
</g>
<text font-size="3.9" x="405.9" y="280.9">A3</text>
<g font-size="3.7">
<text x="13.7" y="15.3">ITEM NO.</text>
<text x="44.9" y="15.3">PART NUMBER</text>
<text x="106.5" y="15.3">DESCRIPTION</text>
<text x="163.2" y="15.3">QTY.</text>
<text x="21.5" y="22.7">1</text>
<text x="36.2" y="22.7">Column-Piece</text>
<text x="166.6" y="22.7">2</text>
<text x="21.5" y="30">2</text>
<text x="36.2" y="30">Plate-TriStar</text>
<text x="166.6" y="30">1</text>
<text x="21.5" y="36.9">3</text>
<text x="36.2" y="36.9">LoadingCarousel</text>
<text x="166.6" y="36.9">1</text>
<text x="21.5" y="44.6">4</text>
<text x="36.2" y="44.6">ColumnHolder</text>
<text x="166.6" y="44.6">1</text>
</g>
<g font-size="2.5">
<text x="34.6" y="8.4">1</text>
<text x="84.2" y="8.4">2</text>
<text x="134.2" y="8.4">3</text>
<text x="184.2" y="8.4">4</text>
<text x="234.2" y="8.4">5</text>
<text x="284.2" y="8.4">6</text>
<text x="334.2" y="8.4">7</text>
<text x="384.2" y="8.4">8</text>
<text x="6.7" y="24.4">A</text>
<text x="411.7" y="24.4">A</text>
<text x="6.7" y="74.4">B</text>
<text x="411.7" y="74.4">B</text>
<text x="6.7" y="124.4">C</text>
<text x="411.7" y="124.4">C</text>
<text x="6.7" y="174.4">D</text>
<text x="411.7" y="174.4">D</text>
<text x="6.7" y="224.4">E</text>
<text x="6.7" y="274.4">F</text>
<text x="34.6" y="290.4">1</text>
<text x="84.2" y="290.4">2</text>
<text x="134.2" y="290.4">3</text>
<text x="184.2" y="290.4">4</text>
</g>
<g font-size="2.1">
<text x="228.7" y="283.1">REMOVE ALL BURRS AND</text>
<text x="228.7" y="285.2">SHARP EDGES</text>
</g>
<g font-size="1.8">
<text x="228.7" y="239.6">UNLESS OTHERWISE SPECIFIED:</text>
<text x="228.7" y="241.3">DIMENSIONS ARE IN MILLIMETERS</text>
<text x="228.7" y="243.1">SURFACE FINISH:</text>
<text x="228.7" y="244.9">TOLERANCES:</text>
<text x="300.8" y="240.1">Copyright @ Swinburne</text>
<text x="300.8" y="243.7">This drawing is sollely a</text>
<text x="300.8" y="245.4">Swinburne University property,</text>
<text x="230" y="251.9">ANGULAR:</text>
<text x="230" y="246.6">LINEAR:</text>
<text x="240.4" y="246.6">X.</text>
<text x="240.5" y="250.2">X.XX</text>
<text x="240.6" y="248.4">X.X</text>
<text x="247.7" y="246.6">0.50</text>
<text x="248.2" y="250.2">0.10</text>
<text x="248.2" y="248.4">0.25</text>
<text x="300.8" y="247.2">protected under IP</text>
<text x="300.8" y="248.9">agreement.Copying or reproducing</text>
<text x="300.8" y="250.7">in any form is prohibited.</text>
</g>
<g font-size="1.7">
<text x="242.1" y="257.2">NAME</text>
<text x="257.8" y="257.1">SIGNATURE</text>
<text x="275" y="257.1">DATE</text>
<text x="327.8" y="257.4">TITLE:</text>
<text x="228" y="261.3">DRAWN</text>
<text x="236.9" y="261.3">M. KUHN, J. TRAC</text>
<text x="257.4" y="261.1">Wednesday, 9 September 2020 4:28:36 PM</text>
<text x="228.2" y="269.6">APPV'D</text>
<text x="228.2" y="265.5">CHK'D</text>
<text x="228.3" y="274">MFG</text>
<text x="228.5" y="278.3">Q.A</text>
<text x="283.4" y="277.7">MATERIAL:</text>
<text x="327.9" y="278.8">STD NO.</text>
<text x="283.4" y="290.7">WEIGHT:</text>
<text x="327.9" y="290.8">SCALE:1:2</text>
<text x="372.3" y="290.8">SHEET 1 OF 1</text>
</g>
</svg>
